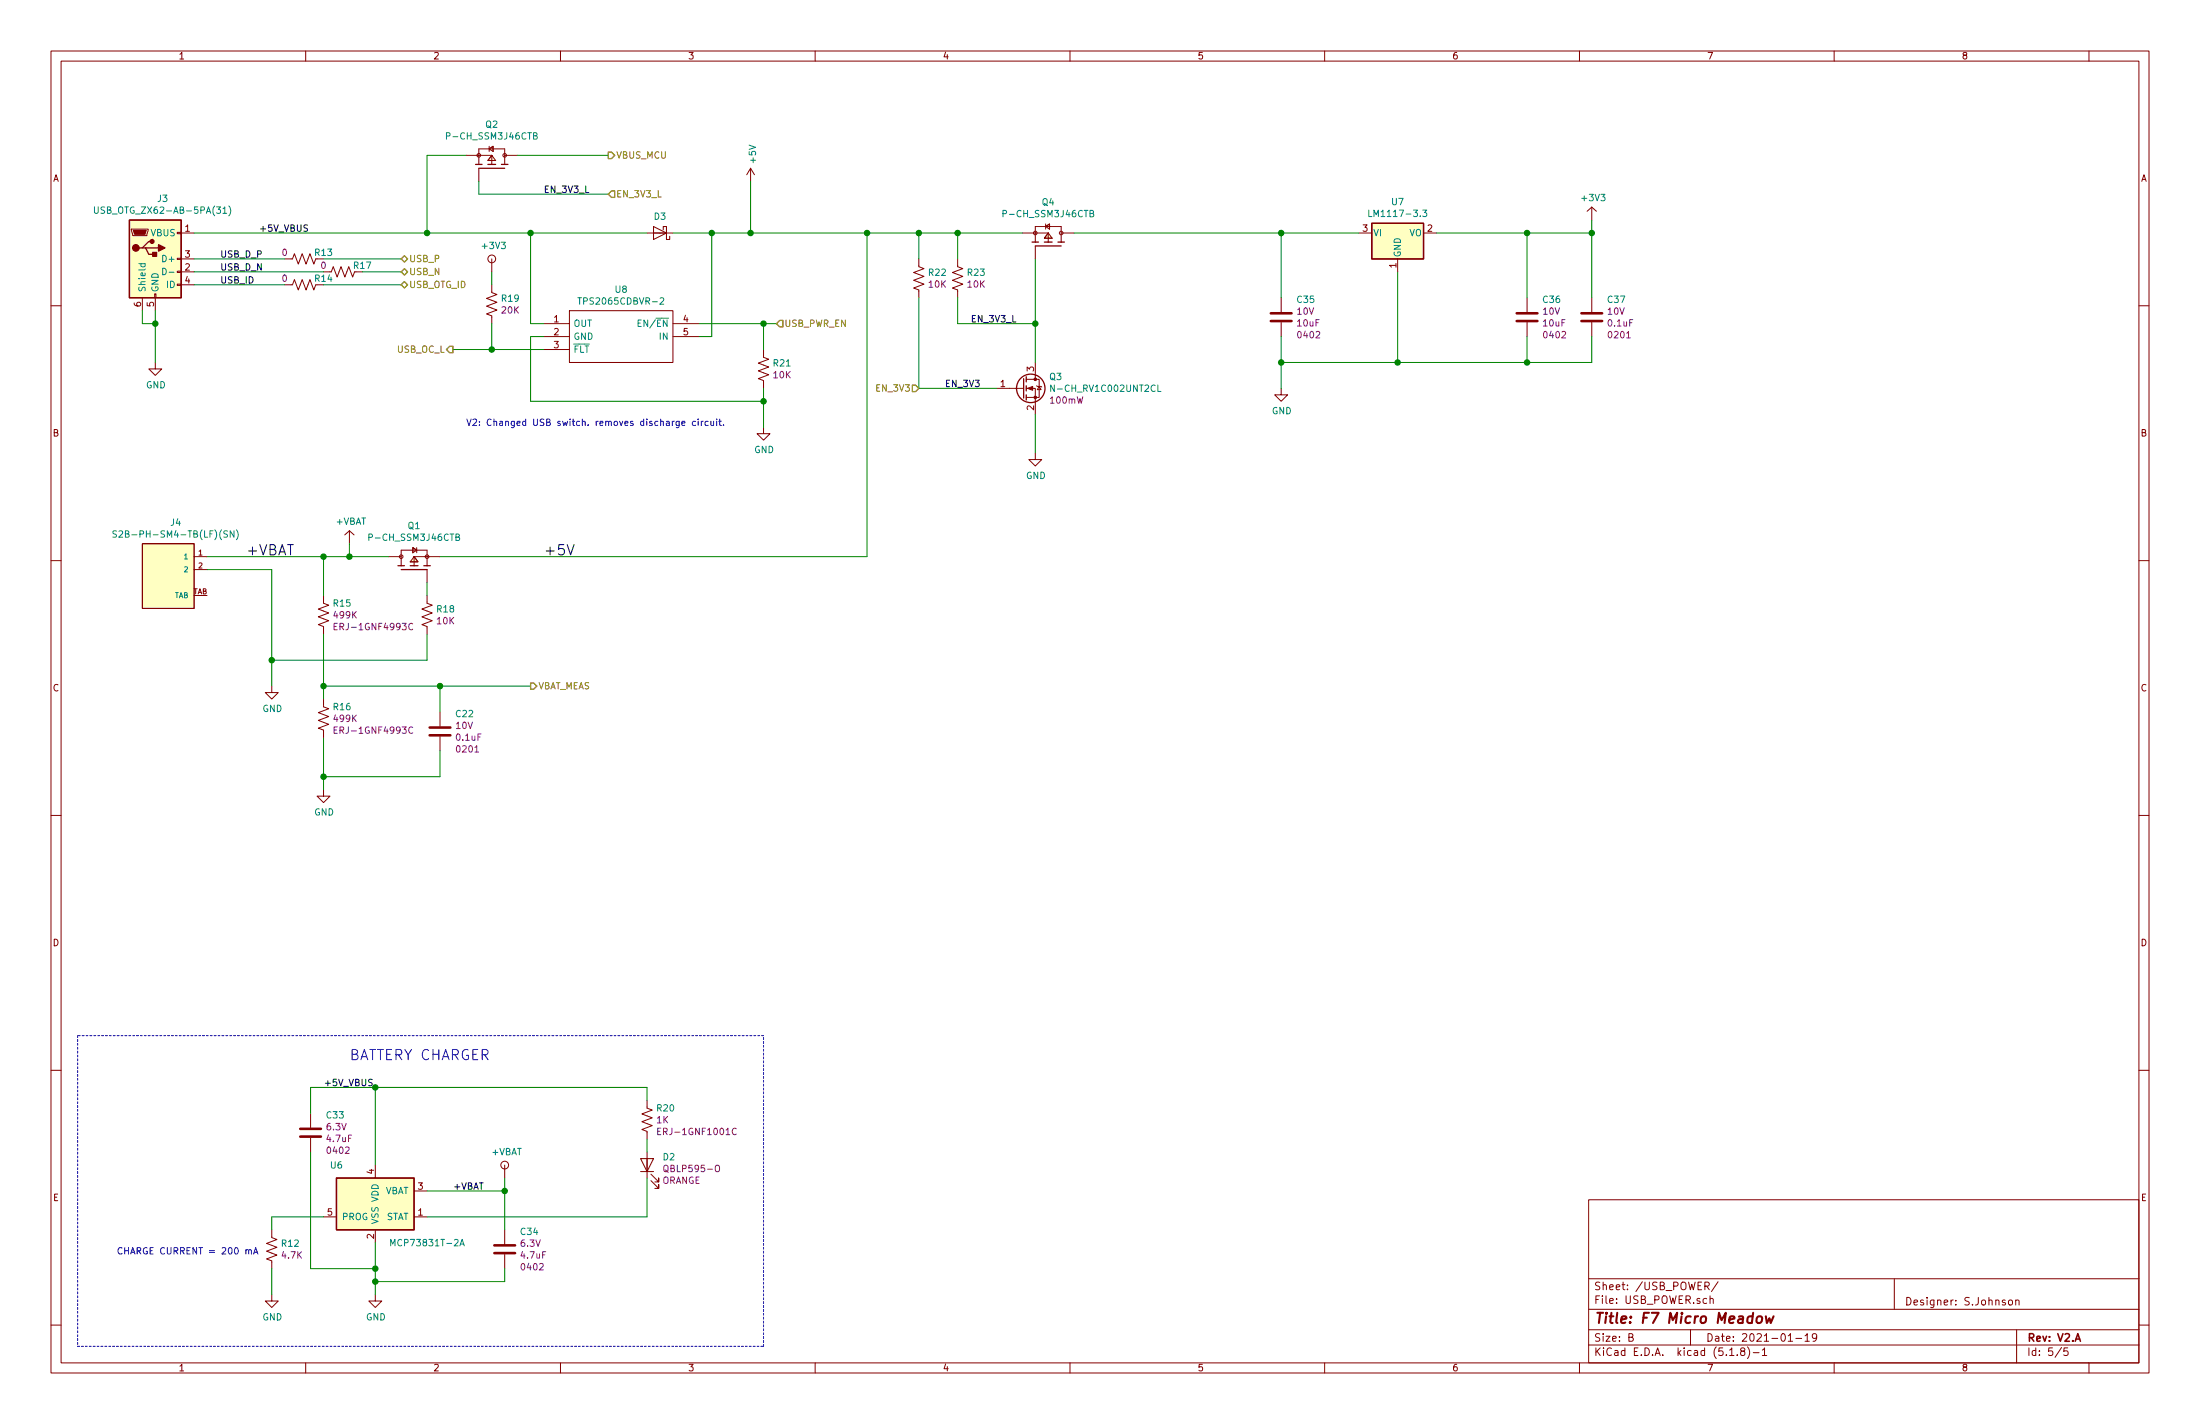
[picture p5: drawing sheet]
<svg xmlns="http://www.w3.org/2000/svg" width="432mm" height="279mm" viewBox="0 0 432 279" stroke-linecap="round" stroke-linejoin="round" font-family="sans-serif">
<g fill="none" stroke="#840000" stroke-width=".2">
<path d="M10 10h411.8v259.4h-411.8zM12 12h407.8v255.4h-407.8zM60 10v2M110 10v2M160 10v2M210 10v2M260 10v2M310 10v2M360 10v2M410 10v2M91.4 30.5h5.1M94 32.3v-3.1h5.1v3.1"/>
<path d="M94 33v2.6M96 29.2l.8-.5v1zM96 28.7v1M96.5 30.5l.8 1h-1.5zM96.5 30.5v1.8M99.1 30.5h2.5M147.3 33l-.7 1.3M147.3 33v2.6M147.3 33l.8 1.3M10 60h2M25.8 45h3.3v.2l-.3 1h-2.8zM27.9 58.4v2.6"/>
<path d="M30.4 57.7h.2v.7h-.2zM30.5 58.4v2.6M34.8 55.8h.8v.2h-.8zM34.8 53.2h.8v.3h-.8zM34.8 50.7h.8v.2h-.8zM34.8 45.6h.8v.2h-.8zM35.6 45.7h2.5M35.6 53.3h2.5M35.6 50.8h2.5M35.6 55.9h2.5M55.9 55.9h1.5l.4-1 .7 2 .8-2 .8 2 .7-2 .8 2 .4-1M55.9 50.8h1.5l.4-1 .7 2 .8-2 .8 2 .7-2 .8 2 .4-1"/>
<path d="M63.5 53.3h1.5l.4-1 .8 2.1 .7-2.1 .8 2.1 .8-2.1 .7 2.1 .4-1.1M96.5 55.9v1.5l1 .4-2 .7 2 .8-2 .8 2 .7-2 .8 1 .4v1.5M96.5 50.8v2.5M127 45.7h5.1M128.3 44.5l2.5 1.2-2.5 1.3zM130.2 45.1v-.6h.6v2.5h.6v-.6M180.3 50.8v1.5l1.1 .4-2.1 .8 2.1 .7-2.1 .8 2.1 .8-2.1 .7 1 .4v1.5M188 50.8v1.5l1 .4-2.1 .8 2.1 .7-2.1 .8 2.1 .8-2.1 .7 1.1 .4v1.5M200.7 45.7h5M203.2 47.5v-3h5.1v3M203.2 48.3v2.5M205.2 44.5l.8-.6v1.1z"/>
<path d="M205.2 43.9v1.1M205.7 45.7l.8 1h-1.5zM205.7 45.7v1.8M208.3 45.7h2.5M251.5 58.4v2.8M266.7 45.7h2.5M274.3 50.8v2.5M279.4 45.7h2.5M299.7 58.4v2.8M312.4 40.6v2.6M312.4 58.4v2.8M312.4 40.6l-.9 .9"/>
<path d="M312.4 40.6l.9 .9M419.8 60h2M30.5 71.1v1.3h1.2l-1.2 1.3-1.3-1.3h1.3M106.7 63.5h5.1M106.7 66h5.1M106.7 68.6h5.1M111.8 61h20.3v10.1h-20.3zM132.1 63.5h5.1M132.1 66h5.1M149.9 68.6v1.5l1 .4-2.1 .7 2.1 .8-2.1 .8 2.1 .7-2.1 .8 1.1 .4v1.5M195.6 76.2h5.3M201.4 76.2h1.8v5.1"/>
<path d="M201.4 74.4h2.6v3.6h-2.6M203.2 71.1v3.3M203.5 75.7l1 .2M204 75.8l.3 .7h-.7zM251.5 76.2v1.3h1.2l-1.2 1.2-1.3-1.2h1.3M251.5 63.2v2.8M299.7 63.2v2.8M312.4 63.2v2.8M149.9 83.8v1.3h1.2l-1.2 1.3-1.3-1.3h1.3M203.2 88.9v1.3h1.3l-1.3 1.2-1.3-1.2h1.3M10 110h2M27.9 106.7h10.2v12.7h-10.2z"/>
<path d="M38.1 109.2h2.5M38.1 111.8h2.5M38.1 116.8h2.5M63.5 116.8v1.6l1 .3-2 .8 2 .8-2 .7 2 .8-2 .8 1 .3v1.6M68.6 104.1v2.6M68.6 104.1l-.9 .9M68.6 104.1l.9 .9M76.2 109.2h2.5M78.7 111v-3h5.1v3M81 107.4l.8 .6-.8 .5zM81.3 109.2l.7 1h-1.5zM81.3 109.2h5.1"/>
<path d="M81.3 109.2v1.8M81.8 107.4v1.1M83.8 116.8v1.6l1 .3-2 .8 2 .8-2 .7 2 .8-2 .8 1 .3v1.6M83.8 111.8v2.5M419.8 110h2M53.3 134.6v1.3h1.3l-1.3 1.3-1.2-1.3h1.2M63.5 137.2v1.5l1 .4-2 .7 2 .8-2 .8 2 .7-2 .8 1 .4v1.5M86.4 139.7v2.8M10 160h2M63.5 154.9v1.3h1.3l-1.3 1.3-1.3-1.3h1.3M86.4 144.5v2.8M419.8 160h2"/>
<path d="M10 210h2M61 218.4v2.8M127 215.9v1.5l1 .4-2 .8 2 .7-2 .8 2 .8-2 .7 1 .4v1.5M419.8 210h2M61 223.3v2.8M63.5 238.8h2.5M73.7 228.6v2.5M81.3 238.8h2.5M81.3 233.7h2.5M99.1 228.6v2.5M125.7 227.3h2.6l-1.3 2.6zM125.7 229.9h2.6"/>
<path d="M127 226.1v5M127.8 231.6l1.5 1.6v-.8v.8h-.8M127.8 230.4l1.5 1.5v-.8v.8h-.8M311.8 235.4h108v32h-108zM10 260h2M53.3 241.3v1.5l1.1 .4-2.1 .8 2.1 .7-2.1 .8 2.1 .8-2.1 .7 1 .4v1.5M53.3 254v1.3h1.3l-1.3 1.2-1.2-1.2h1.2M73.7 254v1.3h1.2l-1.2 1.2-1.3-1.2h1.3M73.7 241.3v2.5M99.1 241.3v2.8M99.1 246.1v2.8M311.8 256.9h108"/>
<path d="M311.8 250.9h108M334.6 252.3h.8l.1-.2-.1-.5h-.8v1.5M335 252.3l.5 .8M335.6 254.9l.2-.1h.4l.1 1M335.6 254.3v1.5M337.2 251.5l-1.3 1.9M371.8 250.9v6M394.3 255.2l.2-.1 .4 .1 .1 .6-.1 .2-.4 .1-.2-.2zM395.6 255.2l.1-.1a.37 .37 0 0 1 .6 .2v.8M395.6 255.1v1M419.8 260h2M60 267.4v2"/>
<path d="M110 267.4v2M160 267.4v2M210 267.4v2M260 267.4v2M310 267.4v2M311.8 263.9h108M311.8 260.9h108M319.7 262.4l.7-.1 .1-.2-.1-.4h-.7v1.5h.6l.2-.2 .1-.3-.4-.3M331.8 260.9v3M339.5 266h.8M341 265.8v.2M341.9 265.1l-.3-.3 .3-.3 .5 .1-.1 .4a.52 .52 0 0 0-.6 .2 .52 .52 0 0 0 .1 .7l.4 .1 .2-.2 .1-.4-.3-.3"/>
<path d="M343 264.3a1.71 1.71 0 0 1 0 2.2M344.1 265.4h1.2M345.9 264.9l.4-.4v1.5M345.9 266h.9M351 263.2h.8M352.5 262.6h1.1M354.3 262.1l.4-.4v1.5M354.3 263.2h.8M356.6 262.3l-.3 .3h-.3l-.3-.3 .2-.6h.4l.2 .1a1.13 1.13 0 0 1-.2 1.3l-.4 .1M360 267.4v2M395.8 260.9v6.5M404.6 264.4l-1.2 1.9"/>
<path d="M405.8 264.5h-.7v.7l.2-.2 .5 .1 .1 .2-.1 .5-.2 .2-.5-.2M410 267.4v2"/>
<circle cx="94" cy="30.5" r=".36"/>
<circle cx="99.1" cy="30.5" r=".36"/>
<circle cx="96.5" cy="50.8" r=".76"/>
<circle cx="203.2" cy="45.7" r=".36"/>
<circle cx="208.3" cy="45.7" r=".36"/>
<circle cx="78.7" cy="109.2" r=".36"/>
<circle cx="83.8" cy="109.2" r=".36"/>
<circle cx="99.1" cy="228.6" r=".76"/>
</g>
<path d="M407.3 263.2l.5-1.5 .5 1.5" fill="none" stroke="#840000" stroke-width=".3"/>
<path d="M344.9 258.4l.3-.1h.5l.2 .3-.2 .8a.54 .54 0 0 1-.6 .2 .54 .54 0 0 1-.4-.4zM346.6 258.3l.2 1.3 .5-1 .2 1 .6-1.3" fill="none" stroke="#840000" stroke-width=".41"/>
<g fill="#ffffc2" stroke="#ffffc2" stroke-width=".2">
<path d="M27.9 106.7h10.2v12.7h-10.2z"/>
<path d="M96.5 30.5l.8 1h-1.5z"/>
<path d="M96 29.2l.8-.5v1z"/>
<path d="M205.7 45.7l.8 1h-1.5z"/>
<path d="M205.2 44.5l.8-.6v1.1z"/>
<path d="M81.3 109.2l.7 1h-1.5z"/>
<path d="M81 107.4l.8 .6-.8 .5z"/>
<path d="M66 231.1h15.3v10.2h-15.3z"/>
<path d="M269.2 43.8h10.2v7h-10.2z"/>
<path d="M25.4 43.2h10.2v15.2h-10.2z"/>
</g>
<g fill="none" stroke="#008484" stroke-width=".2">
<path d="M87.6 26.7l.7-.1v-.4l-.7-.2v1.3M104.7 26.6h.6l.1-.2-.1-.2-.6-.2v1.3h.5l.2-.1 .1-.3-.3-.3M18.5 40.6v1l.3 .3 .4-.1 .1-.2v-1M27.2 51.7h1.3M27.7 51.7v.4l.2 .2 .5-.1v-.5M31.9 52.6a.64 .64 0 0 1 .7 .7 .64 .64 0 0 1-.7 .6zM33.2 53.4h1M43.8 40.9l.3-.3v1.3M43.8 41.9h.7M44.9 40.4a1.4 1.4 0 0 1 0 1.9M113.4 58.4h.7M129.6 58.5l.4-.1 .3 .4-.8 .9h.8"/>
<path d="M196.8 41.9l.7-.1v-.4l-.7-.1v1.2M213.9 41.9l.6-.1 .1-.2v-.2l-.7-.1v1.2h.5l.2-.1 .1-.3-.3-.2M268.7 41.2v1.3h.6M279.2 41.2h.8l-.4 .5 .4 .1v.5l-.2 .2-.6-.1M125.2 63.4h.5M125.9 62.8h-.7v1.3h.7M206.9 75.5v1.3l-.7-1.3v1.3M227.3 75.5v1.3h.6M22.9 104.2l-.5-.1-.2 .2v.3l.6 .3 .1 .3-.3 .2h-.5M23.3 104.3l.5-.2 .3 .4-.8 .9h.8M45.9 104.1v1.3l-.7-1.3v1.3M46.4 104a1.47 1.47 0 0 1 0 1.9"/>
<path d="M72.4 105.4l.7-.1v-.4l-.7-.1v1.2M89.5 105.4l.5-.1 .2-.2-.1-.2-.6-.1v1.2h.5l.2-.1v-.3l-.3-.2M76.7 244.4v-1.2l.4 .9 .4-.9v1.2M90.3 244.4l.4-1.2 .4 1.2M90.4 244.1h.6"/>
</g>
<path d="M65.6 122.9h.4M66.2 122.3h-.6v1.3h.6M81 122.4a.6 .6 0 0 0-.8 .5 .6 .6 0 0 0 .6 .7l.2-.2M65.6 143.2h.4M66.2 142.6h-.6v1.3h.6M81 142.7a.6 .6 0 0 0-.8 .5 .6 .6 0 0 0 .6 .7l.2-.1M129.1 222h.4M129.7 221.4h-.6v1.2h.6M130.3 228.8l.3-.2a.44 .44 0 0 1 .5 .5v.6l-.5 .2-.3-.2zM140.4 228.8l.3-.2a.44 .44 0 0 1 .5 .5v.6l-.5 .2-.3-.2zM144.5 221.5a.6 .6 0 0 0-.8 .4 .6 .6 0 0 0 .6 .7l.2-.1" fill="none" stroke="#840084" stroke-width=".2"/>
<g fill="none" stroke="#840000" stroke-width=".25">
<path d="M93.3 32.3h1.3M94 33h5.1M95.8 32.3h1.5M98.4 32.3h1.3M25.4 43.2h10.2v15.2h-10.2zM27.9 48.6h.7l.6 1.3h1.3M28.6 48.6h2.5M29.8 47.4h-.6l-1.3 1.2h-.6M202.6 47.5h1.2M203.2 48.3h5.1M205 47.5h1.5M207.6 47.5h1.3"/>
<path d="M269.2 43.8h10.2v7h-10.2zM200.9 74.3v3.8M201.4 73.9v1M201.4 75.7v1M201.4 77.5v1M78.1 111h1.3M78.7 111.8h5.1M80.5 111h1.5M83.2 111h1.3M66 231.1h15.3v10.2h-15.3z"/>
<circle cx="202.3" cy="76.2" r="2.79"/>
</g>
<path d="M249.4 63h4.1M249.4 61.5h4.1M297.7 63h4.1M297.7 61.5h4.1M310.4 63h4.1M310.4 61.5h4.1M84.3 144.3h4.1M84.3 142.7h4.1M58.9 223h4.1M58.9 221.5h4.1M97 245.9h4.1M97 244.3h4.1" fill="none" stroke="#840000" stroke-width=".51"/>
<g fill="#840000" stroke="#840000" stroke-width=".2">
<path d="M201.7 76.2l1-.4v.8z"/>
<path d="M26.2 45.2h2.5l-.3 .8h-2z"/>
<circle cx="203.2" cy="78" r=".25"/>
<circle cx="203.2" cy="74.4" r=".25"/>
</g>
<g fill="#840000" stroke="#840000" stroke-width=".25">
<path d="M30 49.5h.7v.8h-.7z"/>
<path d="M31.1 48l1.3 .6-1.3 .7z"/>
<circle cx="26.7" cy="48.6" r=".63"/>
<circle cx="29.8" cy="47.4" r=".38"/>
</g>
<path d="M15.2 203.2v61M149.9 203.2h-134.7M15.2 264.2h134.7M149.9 264.2v-61" fill="none" stroke="#0000c2" stroke-width=".2" stroke-dasharray=".4 .4"/>
<g fill="none" stroke="#008400" stroke-width=".2">
<path d="M91.4 30.5h-7.6v15.2M94 35.6v2.5h25.4M101.6 30.5h17.8M147.3 35.6v10.1M38.1 45.7h88.9M38.1 55.9h17.8M38.1 53.3h25.4M38.1 50.8h17.8M63.5 55.9h15.2M63.5 50.8h15.2M71.1 53.3h7.6M96.5 53.3v2.6"/>
<path d="M104.1 45.7v17.8h2.6M132.1 45.7h68.6M139.7 45.7v20.3h-2.5M170.2 45.7v63.5h-83.8M180.3 45.7v5.1M180.3 58.4v17.8h15.3M188 45.7v5.1M188 58.4v5.1h15.2M203.2 50.8v20.3M210.8 45.7h55.9M251.5 45.7v12.7M274.3 53.3v17.8"/>
<path d="M281.9 45.7h30.5M299.7 45.7v12.7M312.4 43.2v15.2M27.9 61v2.5h2.6M30.5 61v10.1M88.9 68.6h17.8M96.5 63.5v5.1M106.7 66h-2.6v12.7h45.8M137.2 63.5h15.2M149.9 63.5v5.1M149.9 76.2v7.6M251.5 66v10.2"/>
<path d="M299.7 66v5.1M312.4 66v5.1h-60.9M203.2 81.3v7.6M40.6 111.8h12.7v22.8M40.6 109.2h35.6M63.5 109.2v7.6M68.6 106.7v2.5M83.8 114.3v2.5M63.5 134.6h40.6M63.5 124.5v12.7M83.8 124.5v5h-30.5M86.4 134.6v5.1"/>
<path d="M63.5 144.8v10.1M86.4 147.3v5.1h-22.9M73.7 213.4v15.2M127 215.9v-2.5h-66v5M61 226.1v22.8h12.7M63.5 238.8h-10.2v2.5M83.8 233.7h15.3M99.1 231.1v10.2M127 231.1v7.7h-43.2M127 223.5v2.6M53.3 248.9v5.1M73.7 243.8v10.2"/>
<path d="M99.1 248.9v2.6h-25.4"/>
</g>
<path d="M119.4 29.8h.6l.6 .7-.6 .6h-.6zM120 37.5h.6v1.2h-.6l-.6-.6zM78.7 55.9l.7-.7 .6 .7-.6 .6zM78.7 53.3l.7-.6 .6 .6-.6 .7zM78.7 50.8l.7-.6 .6 .6-.6 .6zM87.6 68.6l.7-.7h.6v1.3h-.6zM153 62.9h.7v1.2h-.7l-.6-.6zM179.1 75.6h.6l.6 .6-.6 .6h-.6zM104.1 134h.6l.7 .6-.7 .6h-.6z" fill="none" stroke="#848400" stroke-width=".25"/>
<path d="M60.4 44.2l-.5-.1-.2 .1v.4l.5 .3 .2 .3-.3 .2-.5-.1M111.3 106.9l.7 2 .7-2M73.1 211.8h-.5l-.2 .1v.3l.5 .3 .2 .3-.3 .2h-.5" fill="none" stroke="#000" stroke-width=".2"/>
<g fill="none" stroke="#0000c2" stroke-width=".2">
<path d="M133.3 82.7v1l-.3 .2-.3-.1M133.3 82.7h-.4l-.2 .2 .1 .5h.5M133.8 83.1l.6-.1v-.3h-.4l-.2 .1 .1 .6h.5M136.5 82.7h-.4l-.2 .2 .1 .5h.5M137 82.2v.1M137 82.7v.8M137.6 82.7v.8M138 82.7l-.4 .2M139 82.7h-.4l-.2 .2 .1 .5h.5M139.5 82.7l.1 .7h.5M140.1 82.7v.8M140.7 82.2v.1"/>
<path d="M140.7 82.7v.8M141.1 82.7h.5M141.3 82.2v1.1l.3 .2M142 83.4v.1M48.3 245.3h.4l.1 .7M48.8 245.4l.2-.2 .3 .1 .1 .7M49.8 246l.4-1.2 .4 1.2M49.9 245.7h.6"/>
</g>
<g fill="#008400" stroke="#008400" stroke-width=".25">
<circle cx="63.5" cy="134.6" r=".51"/>
<circle cx="68.6" cy="109.2" r=".51"/>
<circle cx="86.4" cy="134.6" r=".51"/>
<circle cx="99.1" cy="233.7" r=".51"/>
<circle cx="63.5" cy="152.4" r=".51"/>
<circle cx="188" cy="45.7" r=".51"/>
<circle cx="30.5" cy="63.5" r=".51"/>
<circle cx="83.8" cy="45.7" r=".51"/>
<circle cx="104.1" cy="45.7" r=".51"/>
<circle cx="96.5" cy="68.6" r=".51"/>
<circle cx="149.9" cy="63.5" r=".51"/>
<circle cx="73.7" cy="248.9" r=".51"/>
<circle cx="73.7" cy="251.5" r=".51"/>
<circle cx="73.7" cy="213.4" r=".51"/>
<circle cx="149.9" cy="78.7" r=".51"/>
<circle cx="139.7" cy="45.7" r=".51"/>
<circle cx="147.3" cy="45.7" r=".51"/>
<circle cx="63.5" cy="109.2" r=".51"/>
<circle cx="180.3" cy="45.7" r=".51"/>
<circle cx="203.2" cy="63.5" r=".51"/>
<circle cx="251.5" cy="45.7" r=".51"/>
<circle cx="251.5" cy="71.1" r=".51"/>
<circle cx="274.3" cy="71.1" r=".51"/>
<circle cx="299.7" cy="71.1" r=".51"/>
<circle cx="299.7" cy="45.7" r=".51"/>
<circle cx="312.4" cy="45.7" r=".51"/>
<circle cx="53.3" cy="129.5" r=".51"/>
<circle cx="170.2" cy="45.7" r=".51"/>
</g>
<g font-size="2.8">
<text x="48.3" y="109">+VBAT</text>
<text x="106.7" y="109">+5V</text>
</g>
<text font-size="2.8" fill="#0000c2" x="68.6" y="208">BATTERY CHARGER</text>
<text font-size="2.8" fill="#840000" x="312.8" y="259.7">Title: F7 Micro Meadow</text>
<g font-size="2.1" fill="#840000">
<text x="312.8" y="255.8">File: USB_POWER.sch</text>
<text x="312.8" y="253.1">Sheet: /USB_POWER/</text>
<text x="373.8" y="256.1">Designer: S.Johnson</text>
<text x="312.8" y="263.2">Size: B</text>
<text x="334.8" y="263.2">Date: 2021-01-19</text>
<text x="397.8" y="263.2">Rev: V2.A</text>
<text x="312.8" y="266">KiCad E.D.A. kicad (5.1.8)-1</text>
<text x="397.8" y="266">Id: 5/5</text>
</g>
<g font-size="1.8" fill="#840000">
<text x="35" y="11.6">1</text>
<text x="85" y="11.6">2</text>
<text x="135" y="11.6">3</text>
<text x="185" y="11.6">4</text>
<text x="235" y="11.6">5</text>
<text x="285" y="11.6">6</text>
<text x="335" y="11.6">7</text>
<text x="385" y="11.6">8</text>
<text x="10.4" y="35.6">A</text>
<text x="420.2" y="35.6">A</text>
<text x="36.3" y="45.5">1</text>
<text x="267.5" y="45.5">3</text>
<text x="280.2" y="45.5">2</text>
<text x="36.3" y="53.1">2</text>
<text x="36.3" y="50.5">3</text>
<text x="274.1" y="52.6" transform="rotate(-90 274.1 52.6)">1</text>
<text x="36.3" y="55.6">4</text>
<text x="27.7" y="60.2" transform="rotate(-90 27.7 60.2)">6</text>
<text x="30.2" y="60.2" transform="rotate(-90 30.2 60.2)">5</text>
<text x="108.7" y="63.2">1</text>
<text x="108.7" y="65.8">2</text>
<text x="134.1" y="63.2">4</text>
<text x="134.1" y="65.8">5</text>
<text x="108.7" y="68.3">3</text>
<text x="196.4" y="75.9">1</text>
<text x="202.9" y="72.9" transform="rotate(-90 202.9 72.9)">3</text>
<text x="202.9" y="80.5" transform="rotate(-90 202.9 80.5)">2</text>
<text x="10.4" y="85.6">B</text>
<text x="420.2" y="85.6">B</text>
<text x="10.4" y="135.6">C</text>
<text x="420.2" y="135.6">C</text>
<text x="10.4" y="185.6">D</text>
<text x="420.2" y="185.6">D</text>
<text x="73.4" y="230.4" transform="rotate(-90 73.4 230.4)">4</text>
<text x="82.1" y="233.4">3</text>
<text x="10.4" y="235.6">E</text>
<text x="64.3" y="238.5">5</text>
<text x="82.1" y="238.5">1</text>
<text x="420.2" y="235.6">E</text>
<text x="73.4" y="243.1" transform="rotate(-90 73.4 243.1)">2</text>
<text x="35" y="269">1</text>
<text x="85" y="269">2</text>
<text x="135" y="269">3</text>
<text x="185" y="269">4</text>
<text x="235" y="269">5</text>
<text x="285" y="269">6</text>
<text x="335" y="269">7</text>
<text x="385" y="269">8</text>
</g>
<g font-size="1.8" fill="#008484">
<text x="88.2" y="27.4">P-CH_SSM3J46CTB</text>
<text x="95.4" y="25.1">Q2</text>
<text x="148.4" y="31.9" transform="rotate(-90 148.4 31.9)">+5V</text>
<text x="19.9" y="41.9">USB_OTG_ZX62-AB-5PA(31)</text>
<text x="31" y="39.6">J3</text>
<text x="204.6" y="40.3">Q4</text>
<text x="273.2" y="40.3">U7</text>
<text x="310.6" y="39.5">+3V3</text>
<text x="29.6" y="46.4">VBUS</text>
<text x="128.4" y="43.1">D3</text>
<text x="197.4" y="42.6">P-CH_SSM3J46CTB</text>
<text x="269.5" y="46.4">VI</text>
<text x="269.6" y="42.6">LM1117-3.3</text>
<text x="276.6" y="46.4">VO</text>
<text x="32.2" y="51.4">D+</text>
<text x="61.9" y="50.2">R13</text>
<text x="69.5" y="52.8">R17</text>
<text x="94.8" y="48.9">+3V3</text>
<text x="275" y="50.5" transform="rotate(-90 275 50.5)">GND</text>
<text x="28.6" y="57.4" transform="rotate(-90 28.6 57.4)">Shield</text>
<text x="31.1" y="57.4" transform="rotate(-90 31.1 57.4)">GND</text>
<text x="32.8" y="56.5">ID</text>
<text x="61.9" y="55.3">R14</text>
<text x="98.5" y="59.2">R19</text>
<text x="114.3" y="59.8">TPS2065CDBVR-2</text>
<text x="120.8" y="57.5">U8</text>
<text x="182.3" y="54.1">R22</text>
<text x="190" y="54.1">R23</text>
<text x="254.7" y="59.4">C35</text>
<text x="302.9" y="59.4">C36</text>
<text x="315.6" y="59.4">C37</text>
<text x="112.5" y="64.1">OUT</text>
<text x="125.9" y="64.1">EN/EN</text>
<text x="112.5" y="66.7">GND</text>
<text x="112.5" y="69.2">FLT</text>
<text x="129.5" y="66.7">IN</text>
<text x="151.9" y="71.9">R21</text>
<text x="28.7" y="76.2">GND</text>
<text x="206" y="74.6">Q3</text>
<text x="207" y="76.9">N-CH_RV1C002UNT2CL</text>
<text x="249.6" y="81.3">GND</text>
<text x="148" y="88.9">GND</text>
<text x="201.4" y="94">GND</text>
<text x="24.2" y="105.5">S2B-PH-SM4-TB(LF)(SN)</text>
<text x="33.5" y="103.2">J4</text>
<text x="66" y="103">+VBAT</text>
<text x="72.9" y="106.1">P-CH_SSM3J46CTB</text>
<text x="80.1" y="103.8">Q1</text>
<text x="65.5" y="119">R15</text>
<text x="85.8" y="120.2">R18</text>
<text x="51.5" y="139.7">GND</text>
<text x="65.5" y="139.3">R16</text>
<text x="89.6" y="140.7">C22</text>
<text x="61.7" y="160">GND</text>
<text x="64.2" y="219.5">C33</text>
<text x="129" y="218.1">R20</text>
<text x="96.5" y="226.7">+VBAT</text>
<text x="130.2" y="227.7">D2</text>
<text x="64.9" y="229.3">U6</text>
<text x="67.1" y="239.4">PROG</text>
<text x="75.4" y="234.3">VBAT</text>
<text x="75.6" y="239.4">STAT</text>
<text x="55.3" y="244.6">R12</text>
<text x="74.3" y="240.3" transform="rotate(-90 74.3 240.3)">VSS VDD</text>
<text x="77.4" y="244.5">MCP73831T-2A</text>
<text x="102.3" y="242.3">C34</text>
<text x="51.5" y="259.1">GND</text>
<text x="71.8" y="259.1">GND</text>
</g>
<g font-size="1.8" fill="#848400">
<text x="120.9" y="31.1">VBUS_MCU</text>
<text x="120.9" y="38.7">EN_3V3_L</text>
<text x="80.3" y="54">USB_N</text>
<text x="80.3" y="51.4">USB_P</text>
<text x="80.3" y="56.5">USB_OTG_ID</text>
<text x="153.9" y="64.1">USB_PWR_EN</text>
<text x="78" y="69.2">USB_OC_L</text>
<text x="172.2" y="76.8">EN_3V3</text>
</g>
<g font-size="1.8">
<text x="106.7" y="37.8">EN_3V3_L</text>
<text x="50.8" y="45.5">+5V_VBUS</text>
<text x="43.2" y="50.5">USB_D_P</text>
<text x="43.2" y="53.1">USB_D_N</text>
<text x="43.2" y="55.6">USB_ID</text>
<text x="190.5" y="63.2">EN_3V3_L</text>
<text x="185.4" y="75.9">EN_3V3</text>
<text x="63.5" y="213.1">+5V_VBUS</text>
<text x="88.9" y="233.4">+VBAT</text>
</g>
<g font-size="1.8" fill="#840084">
<text x="55.4" y="50.2">0</text>
<text x="63" y="52.8">0</text>
<text x="55.4" y="55.3">0</text>
<text x="182.3" y="56.4">10K</text>
<text x="190" y="56.4">10K</text>
<text x="98.5" y="61.5">20K</text>
<text x="254.6" y="61.7">10V</text>
<text x="254.7" y="64.1">10uF</text>
<text x="302.9" y="61.7">10V</text>
<text x="303" y="64.1">10uF</text>
<text x="315.6" y="61.7">10V</text>
<text x="315.7" y="64.1">0.1uF</text>
<text x="254.9" y="66.4">0402</text>
<text x="303.2" y="66.4">0402</text>
<text x="315.9" y="66.4">0201</text>
<text x="151.9" y="74.2">10K</text>
<text x="206.2" y="79.2">100mW</text>
<text x="65.6" y="121.3">499K</text>
<text x="66.3" y="123.6">ERJ-1GNF4993C</text>
<text x="85.8" y="122.5">10K</text>
<text x="65.6" y="141.7">499K</text>
<text x="66.3" y="144">ERJ-1GNF4993C</text>
<text x="89.5" y="143">10V</text>
<text x="89.7" y="145.3">0.1uF</text>
<text x="89.8" y="147.7">0201</text>
<text x="64.2" y="221.8">6.3V</text>
<text x="128.9" y="220.4">1K</text>
<text x="64.3" y="224.1">4.7uF</text>
<text x="64.4" y="226.4">0402</text>
<text x="129.8" y="222.7">ERJ-1GNF1001C</text>
<text x="129.9" y="232.3">ORANGE</text>
<text x="130.9" y="230">QBLP595-O</text>
<text x="102.3" y="244.6">6.3V</text>
<text x="55.4" y="246.9">4.7K</text>
<text x="102.4" y="246.9">4.7uF</text>
<text x="102.5" y="249.3">0402</text>
</g>
<g font-size="1.8" fill="#0000c2">
<text x="91.4" y="83.6">V2: Changed USB switch. removes discharge circuit.</text>
<text x="22.9" y="246.1">CHARGE CURRENT = 200 mA</text>
</g>
<text font-size="1.7" fill="#848400" x="105.6" y="135.2">VBAT_MEAS</text>
<g font-size="1.4" fill="#008484">
<text x="36.3" y="109.7">1</text>
<text x="36.3" y="112.3">2</text>
<text x="34.2" y="117.3">TAB</text>
</g>
<g font-size="1.4" fill="#840000">
<text x="39" y="109">1</text>
<text x="39" y="111.5">2</text>
<text x="37.9" y="116.6">TAB</text>
</g>
</svg>
